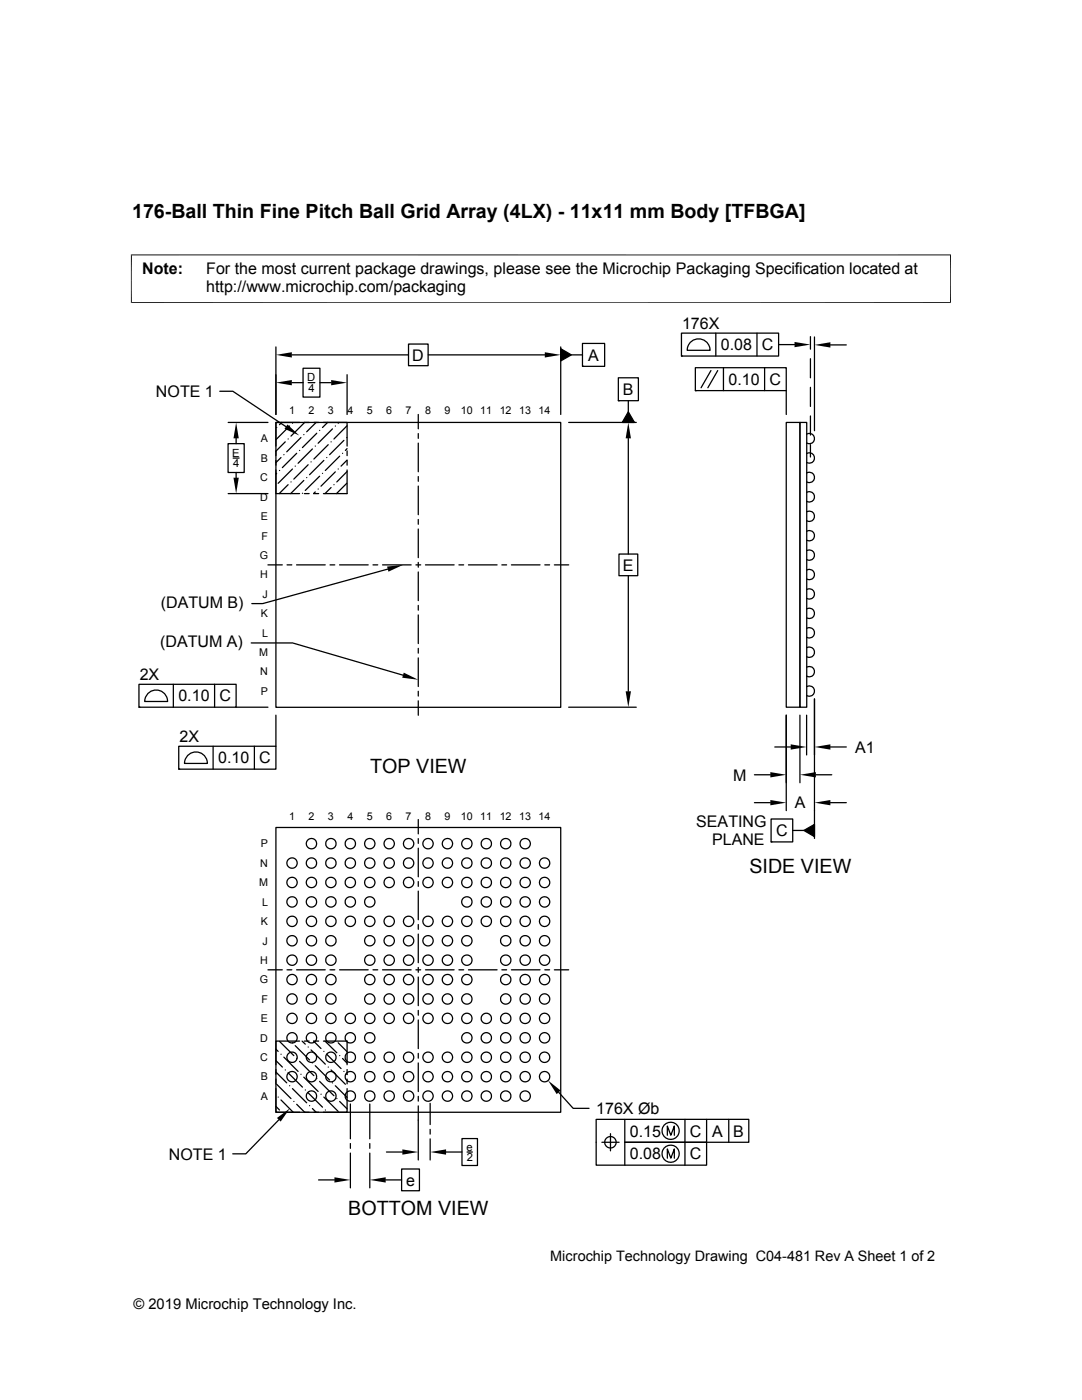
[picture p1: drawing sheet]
<svg xmlns="http://www.w3.org/2000/svg" width="216mm" height="279mm" viewBox="0 0 216 279" stroke-linecap="round" stroke-linejoin="round" font-family="sans-serif">
<g fill="none" stroke="#000" stroke-width=".25">
<path d="M43.9 78.1h2.6l10.6 7.1M55.1 69.2v13.5M58.2 70.8h23.3M58.2 76.4h2.3M60.5 73.5h3.3v5.7h-3.3zM61.5 76.4h1.3M63.8 76.4h2.3M69.3 74.8v7.9M81.5 68.7h3.9v4.3h-3.9zM85.4 70.8h23.3M111.9 69.2v13.5M111.9 69.6l2.1 1.2-2.1 1.2z"/>
<path d="M114 70.8h2.2M116.2 68.5h4.4v4.6h-4.4zM116.2 73.1h.1M123.4 75.4h4v4.6h-4zM123.4 80h.1M125.4 80v2.2M136 66.5h19.4v4.6h-19.4zM136 71.1h.1M137.9 68.2a2.29 2.29 0 0 1 2.4-.4 2.29 2.29 0 0 1 1.4 2.1h-4.6l.3-1.2zM138.7 73.4h18.2v4.6h-18.2zM138.7 78h.1M141.9 74l-2 3.4"/>
<path d="M142.8 66.5v4.6M143.2 74l-2 3.4M144.4 73.4v4.6M151 66.5v4.6M152.6 73.4v4.6M155.4 68.8h3.1M156.9 78v4.7M161.7 67.2v2.5M161.7 71.6v3.8M161.7 77.3v3.8M162.5 67.2v18.8M165.7 68.8h3.2"/>
<path d="M45.5 88.5h3.2v5.8h-3.2zM45.5 84.3h8M45.5 98.5h8M46.5 91.4h1.2M47.1 87.5v1M47.1 94.3v1M55.1 93.8v4.7h4.7M55.1 90v.9M55.1 91.9v.9M55.1 84.3h56.8v56.9h-56.8zM55.2 94.5l-.1 .1M55.2 85.3h.1"/>
<path d="M55.8 93.9h.1M56.1 91.3l-1 1M56.2 84.3l-.4 .5M56.6 90.7h.1M56.9 88.2l-1.8 1.8M57.5 96.7l-1.8 1.8M57.5 87.6h.1M57.8 85l-2.7 2.8M58.1 96.2h.1M58.4 93.6l-2.9 2.9M58.4 84.5h.1M58.9 93h.1"/>
<path d="M59.2 90.5l-2.9 2.8M59.8 84.3h-4.7v4.7M59.8 89.9h.1M60 87.3l-2.8 2.9M60.3 98.4h.1M60.6 95.9l-2.6 2.6M60.6 86.7h.1M60.7 84.3h1M60.7 98.5h1M60.8 84.3l-2.7 2.7M61.2 95.3h.1M61.5 92.8l-2.9 2.8"/>
<path d="M62.1 92.2h.1M62.3 89.6l-2.8 2.9M62.6 84.3h1M62.6 98.5h1M62.9 98.2l-.3 .3M62.9 89h.1M63.1 84.3l-1.9 1.9M63.2 86.5l-2.9 2.8M63.5 97.6h.1M63.8 95l-2.9 2.9M63.8 85.9h.1M64.3 94.5h.1"/>
<path d="M64.5 84.3h4.8v4.7M64.6 91.9l-2.8 2.8M65.2 91.3h.1M65.4 84.3l-1.1 1M65.5 88.8l-2.9 2.8M66.1 97.3l-1.2 1.2M66.1 88.2h.1M66.3 85.6l-2.8 2.9M66.6 96.7h.1M66.9 94.2l-2.8 2.8M66.9 85h.1M67.5 93.6h.1"/>
<path d="M67.6 84.3l-.1 .2M67.8 91l-2.9 2.9M68.3 90.5h.1M68.6 87.9l-2.8 2.8M69.2 96.5l-2.1 2M69.2 87.3h.1M69.3 94.1l-2.1 2.1M69.3 90v.9M69.3 91.9v.9M69.3 93.8v4.7h-4.8M69.3 91.8l-1.2 1.2M69.3 89.5l-.4 .4"/>
<path d="M69.3 85l-2.7 2.6M83.5 82.7v2.9M83.5 86.5v1M83.5 88.4v5.7M83.5 95.1v1M83.5 97v5.7M113.5 84.3h13.5M125.4 87.5v23.1M125.4 82.2l1.2 2.1h-2.4zM156.9 84.3h2.7v56.8h-2.7zM159.6 84.3h1.4v56.8h-1.4zM161 98.3a1.04 1.04 0 0 1 1.5 .9 1.04 1.04 0 0 1-1.5 .9"/>
<path d="M161 94.4a1.04 1.04 0 0 1 1.5 .9 1.04 1.04 0 0 1-1.5 .9M161 90.5a1.03 1.03 0 0 1 1.5 .9 1.03 1.03 0 0 1-1.5 .9M161 86.6a1.03 1.03 0 0 1 1.5 .9 1.03 1.03 0 0 1-1.5 .9M161.7 83v3.8M161.7 88.7v2.5M53.5 112.7h2.8M57.3 112.7h.9M59.2 112.7h5.7M65.8 112.7h1M67.8 112.7h5.7M74.4 112.7h1M76.3 112.7h5.7"/>
<path d="M77.4 113.6l-25 6.9h-2.2M83 112.7h.9M83.5 103.7v.9M83.5 105.6v5.7M83.5 112.2v1M83.5 114.2v5.7M84.9 112.7h5.7M91.6 112.7h.9M93.5 112.7h5.7M100.1 112.7h1M102 112.7h5.8M108.7 112.7h1"/>
<path d="M110.6 112.7h2.9M123.5 110.6h3.8v4.3h-3.8zM125.4 114.9v23.1M161 117.6a1.03 1.03 0 0 1 1.5 .9 1.03 1.03 0 0 1-1.5 .9M161 113.8a1.03 1.03 0 0 1 1.5 .9 1.03 1.03 0 0 1-1.5 .8M161 109.9a1.03 1.03 0 0 1 1.5 .9 1.03 1.03 0 0 1-1.5 .9M161 106a1.03 1.03 0 0 1 1.5 .9 1.03 1.03 0 0 1-1.5 .9M161 102.1a1.03 1.03 0 0 1 1.5 .9 1.03 1.03 0 0 1-1.5 .9M27.7 136.6h19.4v4.5h-19.4zM29.7 138.3a2.28 2.28 0 0 1 2.4-.4 2.28 2.28 0 0 1 1.3 2.1h-4.5l.3-1.2zM34.6 136.6v4.5M42.8 136.6v4.5"/>
<path d="M50.1 128.3h8.3l22 6.4M83.5 120.8v1M83.5 122.7v5.7M83.5 129.4v.9M83.5 131.3v5.7M83.5 138v.9M83.5 139.9v2.8M161 137a1.03 1.03 0 0 1 1.5 .9 1.03 1.03 0 0 1-1.5 .9M161 133.1a1.03 1.03 0 0 1 1.5 .9 1.03 1.03 0 0 1-1.5 .9M161 129.3a1.04 1.04 0 0 1 1.5 .9 1.04 1.04 0 0 1-1.5 .9M161 125.4a1.04 1.04 0 0 1 1.5 .9 1.04 1.04 0 0 1-1.5 .9M161 121.5a1.03 1.03 0 0 1 1.5 .9 1.03 1.03 0 0 1-1.5 .9"/>
<path d="M162.5 139.5v27.8M27.7 141.1h.1M35.7 148.9h19.4v4.6h-19.4zM35.7 153.5h.1M37.6 150.6a2.28 2.28 0 0 1 2.5-.3 2.28 2.28 0 0 1 1.3 2.1h-4.6l.4-1.2zM42.5 148.9v4.6M47.1 141.1h6.4M50.8 148.9v4.6M55.1 142.7v6.2M113.5 141.1h13.5M150.5 154.6h3.2M154.6 149.1h3.2"/>
<path d="M156.9 142.7v19.1M159.6 142.7v13.5M161 142.7v8M162.8 154.6h3.2M165.7 149.1h3.2M55.1 165.1h56.8v56.9h-56.8zM83.5 163.6v2.8M83.5 167.4v.9M83.5 169.3v5.7M83.5 175.9v1M83.5 177.8v5.8M150.5 160.2h3.2"/>
<path d="M153.9 163.4h4.3v4.6h-4.3zM153.9 168h.1M158.2 165.7h2.2M160.4 165.7l2.1-1.2v2.5zM165.7 160.2h3.2M53.5 193.5h2.8M57.3 193.5h.9M59.2 193.5h5.7M65.8 193.5h1M67.8 193.5h5.7M74.4 193.5h1M76.3 193.5h5.7"/>
<path d="M83 193.5h.9M83.5 184.5v1M83.5 186.4v5.7M83.5 193.1v.9M83.5 195v5.7M84.9 193.5h5.7M91.6 193.5h.9M93.5 193.5h5.7M100.1 193.5h1M102 193.5h5.8M108.7 193.5h1M110.6 193.5h2.9"/>
<path d="M55.1 214l2.1 2.1M55.1 211.7l1.2 1.3M55.1 209.4l.4 .4M55.1 213.4v1M55.1 215.3v1M55.1 217.3v4.7h4.7M55.2 216.4l2.9 2.8M55.5 218.9h.1M55.8 207.8l2.8 2.9M56.1 219.5l2.4 2.5M56.1 210.4h.1M56.6 211l2.9 2.8"/>
<path d="M56.9 213.5h.1M57.5 214.1l2.8 2.9M57.8 216.7h.1M58.4 217.3l2.8 2.8M58.4 208.1h.1M58.6 219.8h.1M58.9 208.7l2.9 2.8M59.2 211.2h.1M59.8 211.8l2.8 2.9M59.8 207.8h-4.7v4.7M60 214.4h.1M60.3 207.8l.6 .6"/>
<path d="M60.6 215l2.9 2.8M60.7 207.8h1M60.9 217.5h.1M61.5 218.1l2.8 2.9M61.5 209h.1M62.1 209.5l2.8 2.9M62.3 212.1h.1M62.6 207.8l1.5 1.5M62.6 207.8h1M62.9 212.7l2.9 2.8M63.2 215.2h.1M63.8 215.8l2.8 2.9"/>
<path d="M64.1 218.4h.1M64.5 207.8h4.8v4.7M64.6 218.9l2.9 2.9M64.6 209.8h.1M64.9 207.8l2.3 2.3M65.2 210.4l2.9 2.9M65.5 213h.1M66.1 213.5l2.8 2.9M66.3 216.1h.1M66.9 216.7l2.4 2.3M67.2 219.2h.1M67.5 208.1l1.8 1.8"/>
<path d="M67.8 219.8l1.5 1.5M67.8 210.7h.1M68.3 211.2l1 1M68.6 213.8h.1M69.2 214.4l.1 .1M69.3 217.3v4.7h-4.8M69.3 213.4v1M69.3 215.3v1M83.5 201.7v.9M83.5 203.6v5.7M83.5 210.2v1M83.5 212.1v5.7"/>
<path d="M83.5 218.8v1M111.5 218l2.9 3.2h3.1M55.1 220.8l.7 .7M55.6 223.5l-6.6 6.8h-2.6M59.2 220.4l1.6 1.6M60.7 222h1M61.8 220.7h.1M62.3 221.2l.8 .8M62.6 222h1M63.6 235.5h3.1M64.9 221.5h.1M69.9 220.3v7"/>
<path d="M69.9 228.2v1M69.9 230.1v7M73.8 220.3v7M73.8 228.2v1M73.8 230.1v7M77 235.5h3.1M77.1 229.9h3.2M80.1 233.3h3.6v4.3h-3.6zM83.5 220.7v10.8M85.8 220.2v4.2M85.8 225.4v.9M85.8 227.3v4.2"/>
<path d="M89 229.9h3.2M92.2 227.2h3.1v5.4h-3.1zM93.2 229.9h1.1M120.1 228h3.4M121.8 226.3v3.4M124.7 223.4v4.6h16.3v4.5h-22v-9.1h30.4v4.6h-24.7v4.5M133.2 226.6v-1.9l.7 1.9 .7-1.9v1.9M133.2 231.1v-1.8l.7 1.8 .7-1.8v1.8M136.7 223.4v9.1M141 223.4v4.6M145.4 223.4v4.6"/>
<circle cx="58.3" cy="172.2" r="1.03"/>
<circle cx="58.3" cy="176.1" r="1.03"/>
<circle cx="58.3" cy="180" r="1.03"/>
<circle cx="62.1" cy="176.1" r="1.03"/>
<circle cx="62.1" cy="168.4" r="1.03"/>
<circle cx="62.1" cy="172.2" r="1.03"/>
<circle cx="62.2" cy="180" r="1.03"/>
<circle cx="66" cy="176.1" r="1.03"/>
<circle cx="66" cy="172.2" r="1.03"/>
<circle cx="66" cy="168.4" r="1.03"/>
<circle cx="66" cy="180" r="1.03"/>
<circle cx="69.9" cy="172.2" r="1.03"/>
<circle cx="69.9" cy="168.4" r="1.03"/>
<circle cx="69.9" cy="176.1" r="1.03"/>
<circle cx="69.9" cy="180" r="1.03"/>
<circle cx="73.8" cy="172.2" r="1.04"/>
<circle cx="73.8" cy="176.1" r="1.04"/>
<circle cx="73.8" cy="168.4" r="1.04"/>
<circle cx="73.8" cy="180" r="1.04"/>
<circle cx="77.7" cy="176.1" r="1.04"/>
<circle cx="77.7" cy="172.2" r="1.04"/>
<circle cx="77.7" cy="168.4" r="1.04"/>
<circle cx="81.5" cy="176.1" r="1.04"/>
<circle cx="81.5" cy="168.4" r="1.04"/>
<circle cx="81.5" cy="172.2" r="1.04"/>
<circle cx="85.4" cy="168.4" r="1.03"/>
<circle cx="85.4" cy="176.1" r="1.03"/>
<circle cx="85.4" cy="172.2" r="1.03"/>
<circle cx="89.3" cy="172.2" r="1.03"/>
<circle cx="89.3" cy="176.1" r="1.03"/>
<circle cx="89.3" cy="168.4" r="1.03"/>
<circle cx="93.2" cy="172.2" r="1.03"/>
<circle cx="93.2" cy="168.4" r="1.03"/>
<circle cx="93.2" cy="176.1" r="1.03"/>
<circle cx="93.2" cy="180" r="1.03"/>
<circle cx="97" cy="176.1" r="1.03"/>
<circle cx="97" cy="168.4" r="1.03"/>
<circle cx="97" cy="172.2" r="1.03"/>
<circle cx="97" cy="180" r="1.03"/>
<circle cx="100.9" cy="172.2" r="1.03"/>
<circle cx="100.9" cy="168.4" r="1.03"/>
<circle cx="100.9" cy="176.1" r="1.03"/>
<circle cx="100.9" cy="180" r="1.03"/>
<circle cx="104.8" cy="172.2" r="1.04"/>
<circle cx="104.8" cy="176.1" r="1.04"/>
<circle cx="104.8" cy="168.4" r="1.04"/>
<circle cx="104.8" cy="180" r="1.04"/>
<circle cx="108.7" cy="176.1" r="1.04"/>
<circle cx="108.7" cy="172.2" r="1.04"/>
<circle cx="108.7" cy="180" r="1.04"/>
<circle cx="58.3" cy="183.9" r="1.03"/>
<circle cx="58.3" cy="187.7" r="1.03"/>
<circle cx="58.3" cy="199.4" r="1.03"/>
<circle cx="58.3" cy="191.6" r="1.03"/>
<circle cx="58.3" cy="195.5" r="1.03"/>
<circle cx="62.2" cy="183.9" r="1.03"/>
<circle cx="62.2" cy="199.4" r="1.03"/>
<circle cx="62.2" cy="187.7" r="1.03"/>
<circle cx="62.2" cy="191.6" r="1.03"/>
<circle cx="62.2" cy="195.5" r="1.03"/>
<circle cx="66" cy="183.9" r="1.03"/>
<circle cx="66" cy="199.4" r="1.03"/>
<circle cx="66" cy="187.7" r="1.03"/>
<circle cx="66" cy="191.6" r="1.03"/>
<circle cx="66" cy="195.5" r="1.03"/>
<circle cx="69.9" cy="183.9" r="1.03"/>
<circle cx="73.8" cy="183.9" r="1.04"/>
<circle cx="73.8" cy="199.4" r="1.04"/>
<circle cx="73.8" cy="187.7" r="1.04"/>
<circle cx="73.8" cy="191.6" r="1.04"/>
<circle cx="73.8" cy="195.5" r="1.04"/>
<circle cx="77.7" cy="183.9" r="1.04"/>
<circle cx="77.7" cy="199.4" r="1.04"/>
<circle cx="77.7" cy="187.7" r="1.04"/>
<circle cx="77.7" cy="195.5" r="1.04"/>
<circle cx="77.7" cy="191.6" r="1.04"/>
<circle cx="81.5" cy="183.9" r="1.03"/>
<circle cx="81.5" cy="199.4" r="1.03"/>
<circle cx="81.5" cy="187.7" r="1.03"/>
<circle cx="81.5" cy="195.5" r="1.03"/>
<circle cx="81.5" cy="191.6" r="1.03"/>
<circle cx="85.4" cy="183.9" r="1.03"/>
<circle cx="85.4" cy="199.4" r="1.03"/>
<circle cx="85.4" cy="187.7" r="1.03"/>
<circle cx="85.4" cy="191.6" r="1.03"/>
<circle cx="85.4" cy="195.5" r="1.03"/>
<circle cx="89.3" cy="183.9" r="1.03"/>
<circle cx="89.3" cy="199.4" r="1.03"/>
<circle cx="89.3" cy="187.7" r="1.03"/>
<circle cx="89.3" cy="191.6" r="1.03"/>
<circle cx="89.3" cy="195.5" r="1.03"/>
<circle cx="93.2" cy="183.9" r="1.03"/>
<circle cx="93.2" cy="199.4" r="1.03"/>
<circle cx="93.2" cy="187.7" r="1.03"/>
<circle cx="93.2" cy="195.5" r="1.03"/>
<circle cx="93.2" cy="191.6" r="1.03"/>
<circle cx="97" cy="183.9" r="1.03"/>
<circle cx="100.9" cy="183.9" r="1.03"/>
<circle cx="100.9" cy="199.4" r="1.03"/>
<circle cx="100.9" cy="187.7" r="1.03"/>
<circle cx="100.9" cy="191.6" r="1.03"/>
<circle cx="100.9" cy="195.5" r="1.03"/>
<circle cx="104.8" cy="183.9" r="1.04"/>
<circle cx="104.8" cy="199.4" r="1.04"/>
<circle cx="104.8" cy="187.7" r="1.04"/>
<circle cx="104.8" cy="191.6" r="1.04"/>
<circle cx="104.8" cy="195.5" r="1.04"/>
<circle cx="108.7" cy="183.9" r="1.04"/>
<circle cx="108.7" cy="199.4" r="1.04"/>
<circle cx="108.7" cy="187.7" r="1.04"/>
<circle cx="108.7" cy="191.6" r="1.04"/>
<circle cx="108.7" cy="195.5" r="1.04"/>
<circle cx="58.3" cy="214.9" r="1.03"/>
<circle cx="58.3" cy="211" r="1.03"/>
<circle cx="58.3" cy="207.1" r="1.03"/>
<circle cx="58.3" cy="203.2" r="1.03"/>
<circle cx="62.1" cy="218.7" r="1.03"/>
<circle cx="62.1" cy="211" r="1.03"/>
<circle cx="62.1" cy="214.9" r="1.03"/>
<circle cx="62.2" cy="207.1" r="1.03"/>
<circle cx="62.2" cy="203.2" r="1.03"/>
<circle cx="66" cy="218.7" r="1.03"/>
<circle cx="66" cy="211" r="1.03"/>
<circle cx="66" cy="214.9" r="1.03"/>
<circle cx="66" cy="207.1" r="1.03"/>
<circle cx="66" cy="203.2" r="1.03"/>
<circle cx="69.9" cy="214.9" r="1.03"/>
<circle cx="69.9" cy="211" r="1.03"/>
<circle cx="69.9" cy="218.7" r="1.03"/>
<circle cx="69.9" cy="207.1" r="1.03"/>
<circle cx="69.9" cy="203.2" r="1.03"/>
<circle cx="73.8" cy="211" r="1.04"/>
<circle cx="73.8" cy="218.7" r="1.04"/>
<circle cx="73.8" cy="214.9" r="1.04"/>
<circle cx="73.8" cy="207.1" r="1.04"/>
<circle cx="73.8" cy="203.2" r="1.04"/>
<circle cx="77.7" cy="211" r="1.04"/>
<circle cx="77.7" cy="214.9" r="1.04"/>
<circle cx="77.7" cy="218.7" r="1.04"/>
<circle cx="77.7" cy="203.2" r="1.04"/>
<circle cx="81.5" cy="211" r="1.04"/>
<circle cx="81.5" cy="214.9" r="1.04"/>
<circle cx="81.5" cy="218.7" r="1.04"/>
<circle cx="81.5" cy="203.2" r="1.03"/>
<circle cx="85.4" cy="211" r="1.03"/>
<circle cx="85.4" cy="214.9" r="1.03"/>
<circle cx="85.4" cy="218.7" r="1.03"/>
<circle cx="85.4" cy="203.2" r="1.03"/>
<circle cx="89.3" cy="211" r="1.03"/>
<circle cx="89.3" cy="214.9" r="1.03"/>
<circle cx="89.3" cy="218.7" r="1.03"/>
<circle cx="89.3" cy="203.2" r="1.03"/>
<circle cx="93.2" cy="218.7" r="1.03"/>
<circle cx="93.2" cy="211" r="1.03"/>
<circle cx="93.2" cy="214.9" r="1.03"/>
<circle cx="93.2" cy="207.1" r="1.03"/>
<circle cx="93.2" cy="203.2" r="1.03"/>
<circle cx="97" cy="218.7" r="1.03"/>
<circle cx="97" cy="211" r="1.03"/>
<circle cx="97" cy="214.9" r="1.03"/>
<circle cx="97" cy="207.1" r="1.03"/>
<circle cx="97" cy="203.2" r="1.03"/>
<circle cx="100.9" cy="211" r="1.03"/>
<circle cx="100.9" cy="214.9" r="1.03"/>
<circle cx="100.9" cy="218.7" r="1.03"/>
<circle cx="100.9" cy="207.1" r="1.03"/>
<circle cx="100.9" cy="203.2" r="1.03"/>
<circle cx="104.8" cy="218.7" r="1.04"/>
<circle cx="104.8" cy="214.9" r="1.04"/>
<circle cx="104.8" cy="211" r="1.04"/>
<circle cx="104.8" cy="207.1" r="1.04"/>
<circle cx="104.8" cy="203.2" r="1.04"/>
<circle cx="108.7" cy="211" r="1.04"/>
<circle cx="108.7" cy="214.9" r="1.04"/>
<circle cx="108.7" cy="207.1" r="1.04"/>
<circle cx="108.7" cy="203.2" r="1.04"/>
<circle cx="121.8" cy="228" r="1.14"/>
<circle cx="133.8" cy="230.3" r="1.71"/>
<circle cx="133.8" cy="225.7" r="1.71"/>
</g>
<g fill="#000">
<path d="M55.1 70.8l3.1-.5v1.1zM55.1 76.4l3.1-.6v1.1zM66.1 75.8l3.2 .6-3.2 .5zM108.7 70.3l3.2 .5-3.2 .6zM111.9 69.6l2.1 1.2-2.1 1.2zM158.5 68.2l3.2 .6-3.2 .5zM162.5 68.8l3.2-.5v1.1zM47.1 84.3l.5 3.2h-1zM46.6 95.3h1l-.5 3.2zM57.4 84.7l2.3 2.2-2.9-1.3zM125.4 84.3l.5 3.2h-1.1zM125.4 82.2l1.2 2.1h-2.4z"/>
<path d="M77.2 113.1l3.2-.4-2.9 1.4zM80.6 134.2l2.9 1.5-3.2-.4zM124.8 138h1.1l-.5 3.1zM153.7 159.7l3.2 .5-3.2 .5zM153.7 154.1l3.2 .5-3.2 .6zM157.8 148.5l3.2 .6-3.2 .5zM159.6 154.6l3.2-.5v1.1zM162.5 149.1l3.2-.6v1.1zM162.5 160.2l3.2-.5v1zM160.4 165.7l2.1-1.2v2.5zM109.3 215.6l2.6 2-.8 .8zM55.3 223.1l2.5-1.9-1.8 2.6z"/>
<path d="M66.7 234.9l3.2 .6-3.2 .5zM73.8 235.5l3.2-.6v1.1zM80.3 229.4l3.2 .5-3.2 .5zM85.8 229.9l3.2-.5v1z"/>
</g>
<path d="M26.1 50.9h163.7M26.2 50.8v9.7M189.7 50.8v9.7M26.1 60.4h163.7" fill="none" stroke="#000" stroke-width=".2"/>
<g font-size="3.9">
<text x="26.4" y="43.5">176-Ball Thin Fine Pitch Ball Grid Array (4LX) - 11x11 mm Body [TFBGA]</text>
<text x="73.9" y="154.2">TOP VIEW</text>
<text x="149.5" y="174.3">SIDE VIEW</text>
<text x="69.5" y="242.4">BOTTOM VIEW</text>
</g>
<g font-size="3.2">
<text x="28.4" y="54.6">Note:</text>
<text x="41.1" y="58.3">http://www.microchip.com/packaging</text>
<text x="41.1" y="54.6">For the most current package drawings, please see the Microchip Packaging Specification located at</text>
<text x="136.1" y="65.7">176X</text>
<text x="82.3" y="72">D</text>
<text x="117.4" y="72">A</text>
<text x="143.8" y="69.9">0.08</text>
<text x="152" y="69.9">C</text>
<text x="145.4" y="76.8">0.10</text>
<text x="153.6" y="76.8">C</text>
<text x="31.1" y="79.2">NOTE 1</text>
<text x="124.3" y="78.8">B</text>
<text x="124.3" y="113.9">E</text>
<text x="32.1" y="121.3">(DATUM B)</text>
<text x="32" y="129.1">(DATUM A)</text>
<text x="27.9" y="135.8">2X</text>
<text x="35.6" y="140">0.10</text>
<text x="43.8" y="140">C</text>
<text x="35.8" y="148.1">2X</text>
<text x="43.5" y="152.3">0.10</text>
<text x="51.7" y="152.4">C</text>
<text x="146.3" y="155.8">M</text>
<text x="170.6" y="150.2">A1</text>
<text x="158.6" y="161.3">A</text>
<text x="138.9" y="165.1">SEATING</text>
<text x="154.9" y="166.9">C</text>
<text x="142.1" y="168.7">PLANE</text>
<text x="119" y="222.3">176X Øb</text>
<text x="125.7" y="226.8">0.15</text>
<text x="137.7" y="226.8">C</text>
<text x="142.1" y="226.8">A</text>
<text x="146.3" y="226.8">B</text>
<text x="33.7" y="231.4">NOTE 1</text>
<text x="125.7" y="231.4">0.08</text>
<text x="137.7" y="231.4">C</text>
<text x="81" y="236.6">e</text>
</g>
<g font-size="2.9">
<text x="109.8" y="251.7">Microchip Technology Drawing C04-481 Rev A Sheet 1 of 2</text>
<text x="26.6" y="261.3">© 2019 Microchip Technology Inc.</text>
</g>
<g font-size="2.2">
<text x="61.3" y="76.1">D</text>
<text x="61.6" y="78.2">4</text>
<text x="46.3" y="91.1">E</text>
<text x="46.5" y="93.3">4</text>
<text x="93.1" y="229.6">e</text>
<text x="93.1" y="231.8">2</text>
</g>
<g font-size="2.1">
<text x="57.7" y="82.7">1</text>
<text x="61.6" y="82.7">2</text>
<text x="65.4" y="82.7">3</text>
<text x="69.3" y="82.7">4</text>
<text x="73.2" y="82.7">5</text>
<text x="77.1" y="82.7">6</text>
<text x="80.9" y="82.7">7</text>
<text x="84.8" y="82.7">8</text>
<text x="88.7" y="82.7">9</text>
<text x="92" y="82.7">10</text>
<text x="95.8" y="82.7">11</text>
<text x="99.7" y="82.7">12</text>
<text x="103.6" y="82.7">13</text>
<text x="107.5" y="82.7">14</text>
<text x="52" y="88.3">A</text>
<text x="52" y="92.2">B</text>
<text x="51.9" y="96.1">C</text>
<text x="51.9" y="99.9">D</text>
<text x="52" y="103.8">E</text>
<text x="52.2" y="107.7">F</text>
<text x="51.8" y="111.5">G</text>
<text x="51.9" y="115.4">H</text>
<text x="52.4" y="119.3">J</text>
<text x="52" y="123.2">K</text>
<text x="51.7" y="130.9">M</text>
<text x="52.3" y="127">L</text>
<text x="51.9" y="134.8">N</text>
<text x="52" y="138.7">P</text>
<text x="57.7" y="163.6">1</text>
<text x="61.6" y="163.6">2</text>
<text x="65.4" y="163.6">3</text>
<text x="69.3" y="163.6">4</text>
<text x="73.2" y="163.6">5</text>
<text x="77.1" y="163.6">6</text>
<text x="80.9" y="163.6">7</text>
<text x="84.8" y="163.6">8</text>
<text x="88.7" y="163.6">9</text>
<text x="92" y="163.6">10</text>
<text x="95.8" y="163.6">11</text>
<text x="99.7" y="163.6">12</text>
<text x="103.6" y="163.6">13</text>
<text x="107.5" y="163.6">14</text>
<text x="51.9" y="173">N</text>
<text x="52" y="169.1">P</text>
<text x="51.7" y="176.9">M</text>
<text x="52" y="184.6">K</text>
<text x="52.3" y="180.8">L</text>
<text x="52.4" y="188.5">J</text>
<text x="51.8" y="196.3">G</text>
<text x="51.9" y="192.4">H</text>
<text x="52.2" y="200.1">F</text>
<text x="51.9" y="207.9">D</text>
<text x="52" y="204">E</text>
<text x="51.9" y="211.8">C</text>
<text x="52" y="215.6">B</text>
<text x="52" y="219.5">A</text>
</g>
</svg>
